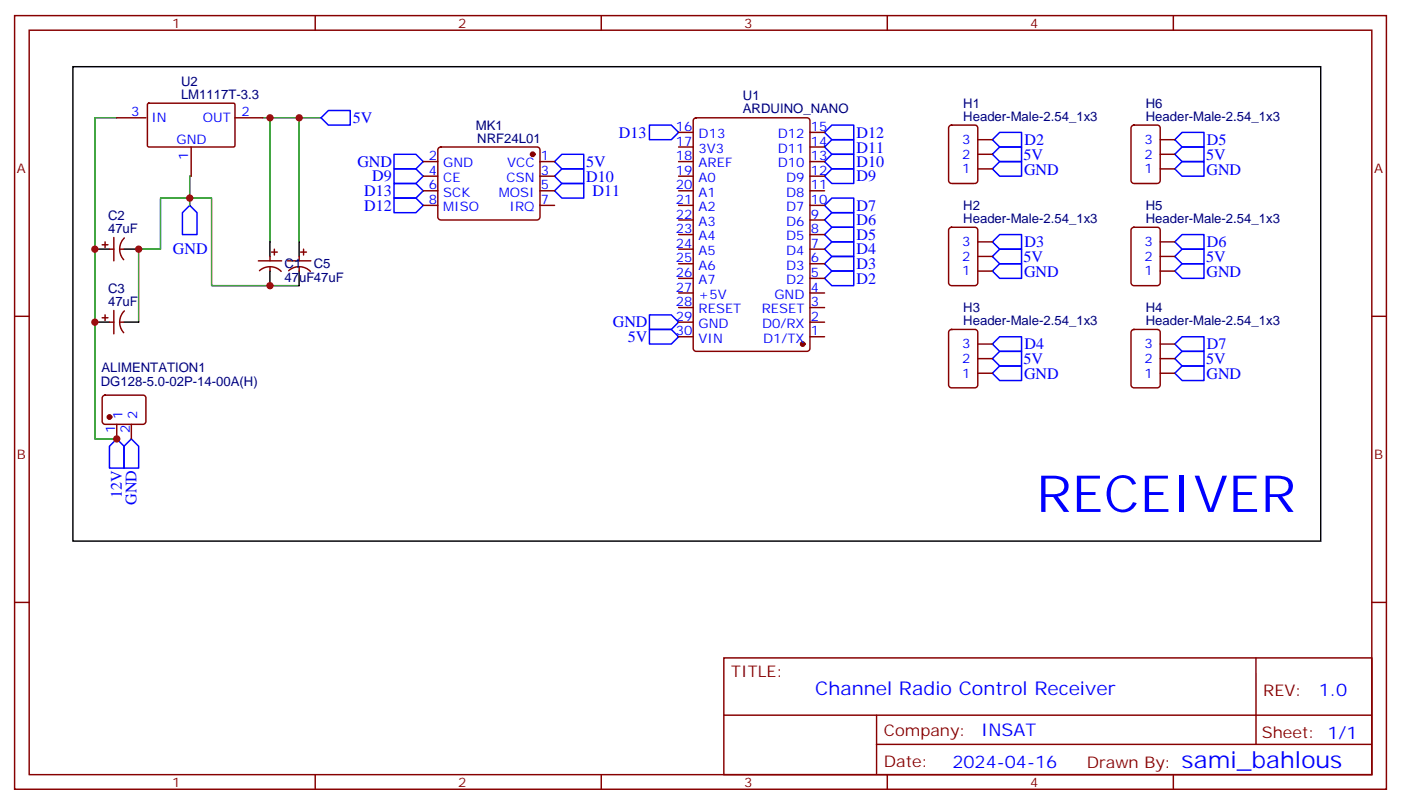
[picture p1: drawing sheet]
<svg xmlns="http://www.w3.org/2000/svg" width="339mm" height="194mm" viewBox="0 0 339 194" stroke-linecap="round" stroke-linejoin="round" font-family="sans-serif">
<path d="M17.6 16.1h301.7v114.7h-301.7zM65.3 58.5v3.5M72.3 58.5v3.5M22.9 60.2h3.6M22.9 77.9h3.6M30 60.2h3.5M30 77.9h3.5M65.3 65.5v3.5M72.3 65.5v3.5" fill="none" stroke="#000" stroke-width=".35"/>
<g fill="none" stroke="#00f" stroke-width=".35">
<path d="M77.6 28.5l1.8-1.8h5.3v3.5h-5.3zM95.2 37.3h5.3l1.8 1.8-1.8 1.7h-5.3zM134.1 39.1l1.7-1.8h5.3v3.5h-5.3zM157 30.2h5.3l1.7 1.8-1.7 1.8h-5.3zM199.3 32l1.8-1.8h5.3v3.6h-5.3zM199.3 35.5l1.8-1.7h5.3v3.5h-5.3zM199.3 39.1l1.8-1.8h5.3v3.5h-5.3zM239.9 37.3l1.8-1.8h5.2v3.6h-5.2zM239.9 33.8l1.8-1.8h5.2v3.5h-5.2zM284 37.3l1.8-1.8h5.2v3.6h-5.2zM284 33.8l1.8-1.8h5.2v3.5h-5.2zM45.9 49.6l1.7 1.8v5.3h-3.5v-5.3z"/>
<path d="M95.2 44.3h5.3l1.8 1.8-1.8 1.8h-5.3zM95.2 47.9h5.3l1.8 1.7-1.8 1.8h-5.3zM95.2 40.8h5.3l1.8 1.8-1.8 1.7h-5.3zM134.1 46.1l1.7-1.8h5.3v3.6h-5.3zM135.8 40.8h5.3v3.5h-5.3l-1.7-1.7zM199.3 49.6l1.8-1.7h5.3v3.5h-5.3zM199.3 53.2l1.8-1.8h5.3v3.5h-5.3zM199.3 56.7l1.8-1.8h5.3v3.6h-5.3zM201.1 40.8h5.3v3.5h-5.3l-1.8-1.7zM239.9 40.8l1.8-1.7h5.2v3.5h-5.2zM241.7 56.7h5.2v3.5h-5.2l-1.8-1.7zM284 40.8l1.8-1.7h5.2v3.5h-5.2z"/>
<path d="M284 58.5l1.8-1.8h5.2v3.5h-5.2zM157 76.1h5.3l1.7 1.8-1.7 1.7h-5.3zM157 79.6h5.3l1.7 1.8-1.7 1.7h-5.3zM199.3 60.2l1.8-1.7h5.3v3.5h-5.3zM199.3 63.7l1.8-1.7h5.3v3.5h-5.3zM199.3 67.3l1.8-1.8h5.3v3.5h-5.3zM239.9 65.5l1.8-1.8h5.2v3.6h-5.2zM239.9 62l1.8-1.8h5.2v3.5h-5.2zM284 65.5l1.8-1.8h5.2v3.6h-5.2zM284 62l1.8-1.8h5.2v3.5h-5.2zM239.9 90.2l1.8-1.8h5.2v3.6h-5.2zM239.9 86.7l1.8-1.8h5.2v3.5h-5.2z"/>
<path d="M239.9 83.1l1.8-1.7h5.2v3.5h-5.2zM284 90.2l1.8-1.8h5.2v3.6h-5.2zM284 86.7l1.8-1.8h5.2v3.5h-5.2zM284 83.1l1.8-1.7h5.2v3.5h-5.2zM28.2 106.1l1.8 1.7v5.3h-3.5v-5.3zM31.7 106.1l1.8 1.7v5.3h-3.5v-5.3z"/>
</g>
<path d="M28.2 28.5h-5.3v77.6h5.3M63.5 28.5h14.1M65.3 28.5v30M72.3 28.5v30M45.9 49.6v-1.7h5.3v21.1h21.1M46.2 42.6h-.3v5.3h-7.1v12.3h-5.3v17.7" fill="none" stroke="#008700" stroke-width=".35"/>
<g fill="none" stroke="#870000" stroke-width=".35">
<path d="M3.5 3.8h331.6v186.9h-331.6zM7.1 7.3h324.5v179.9h-324.5zM76.2 3.8v3.5M145.3 3.8v3.5M214.5 3.8v3.5M283.6 3.8v3.5M28.2 28.5h7.1M35.7 25.1l.3-.2 20.6 .1 .2 .3-.1 10-.3 .2h-20.6l-.2-.3zM46.2 35.5v7.1M56.8 28.5h6.7M102.3 39.1h3.5M106.1 35.7l.4-.2h23.3a.71 .71 0 0 1 .7 .7v16.3a.76 .76 0 0 1-.7 .7h-23.3a.76 .76 0 0 1-.7-.7v-16.3z"/>
<path d="M130.5 39.1h3.6M164 39.1h3.6M164 35.5h3.6M164 32h3.6M167.8 28.7l.5-.2h26.8a.71 .71 0 0 1 .7 .7v55a.76 .76 0 0 1-.7 .7h-26.8a.76 .76 0 0 1-.7-.7v-55zM195.8 39.1h3.5M195.8 35.5h3.5M195.8 32h3.5M229.5 30.4l.5-.2h5.7a.71 .71 0 0 1 .7 .7v12.7a.76 .76 0 0 1-.7 .7h-5.7a.76 .76 0 0 1-.7-.7v-12.7zM236.4 33.8h3.5M236.4 37.3h3.5M273.6 30.4l.5-.2h5.7a.71 .71 0 0 1 .7 .7v12.7a.76 .76 0 0 1-.7 .7h-5.7a.76 .76 0 0 1-.7-.7v-12.7z"/>
<path d="M280.5 33.8h3.5M280.5 37.3h3.5M24.7 59.2h1.4M25.4 58.5v1.4M27.5 57.4v5.6M30.1 57.5a3.8 3.8 0 0 0-.2 5.3M102.3 49.6h3.5M102.3 42.6h3.5M102.3 46.1h3.5M130.5 49.6h3.6M130.5 42.6h3.6M130.5 46.1h3.6"/>
<path d="M164 49.6h3.6M164 42.6h3.6M164 46.1h3.6M164 56.7h3.6M164 53.2h3.6M195.8 49.6h3.5M195.8 42.6h3.5M195.8 46.1h3.5M195.8 56.7h3.5M195.8 53.2h3.5M229.5 55.1l.5-.2h5.7a.71 .71 0 0 1 .7 .7v12.7a.76 .76 0 0 1-.7 .7h-5.7a.76 .76 0 0 1-.7-.7v-12.7zM236.4 40.8h3.5"/>
<path d="M236.4 58.5h3.5M273.6 55.1l.5-.2h5.7a.71 .71 0 0 1 .7 .7v12.7a.76 .76 0 0 1-.7 .7h-5.7a.76 .76 0 0 1-.7-.7v-12.7zM280.5 40.8h3.5M280.5 58.5h3.5M3.5 76.4h3.6M24.7 76.8h1.4M25.4 76.1v1.4M26.5 77.9h1M26.5 60.2h1M27.5 75v5.7M28.9 77.9h1.1M28.9 60.2h1.1"/>
<path d="M30.1 75.2a3.8 3.8 0 0 0-.2 5.2M62.4 63h5.7M62.7 65.4a3.8 3.8 0 0 1 5.3 .2M65.3 62v1M65.3 64.5v1M65.6 60.9h1.4M66.3 60.2v1.4M69.5 63h5.6M69.8 65.4a3.8 3.8 0 0 1 5.2 .2M72.3 62v1M72.3 64.5v1M72.7 60.9h1.4"/>
<path d="M73.4 60.2v1.4M164 77.9h3.6M164 74.3h3.6M164 70.8h3.6M164 67.3h3.6M164 63.7h3.6M164 60.2h3.6M195.8 77.9h3.5M195.8 74.3h3.5M195.8 70.8h3.5M195.8 67.3h3.5M195.8 63.7h3.5"/>
<path d="M195.8 60.2h3.5M229.5 79.8l.5-.2h5.7a.71 .71 0 0 1 .7 .7v12.7a.76 .76 0 0 1-.7 .7h-5.7a.76 .76 0 0 1-.7-.7v-12.7zM236.4 65.5h3.5M236.4 62h3.5M273.6 79.8l.5-.2h5.7a.71 .71 0 0 1 .7 .7v12.7a.76 .76 0 0 1-.7 .7h-5.7a.76 .76 0 0 1-.7-.7v-12.7zM280.5 65.5h3.5M280.5 62h3.5M331.6 76.4h3.5M24.9 95.7l.5-.2h9.2a.71 .71 0 0 1 .7 .7v5.6a.76 .76 0 0 1-.7 .8h-9.2a.76 .76 0 0 1-.7-.8v-5.6zM164 81.4h3.6M195.8 81.4h3.5M236.4 83.1h3.5"/>
<path d="M236.4 90.2h3.5M236.4 86.7h3.5M280.5 83.1h3.5M280.5 90.2h3.5M280.5 86.7h3.5M28.2 102.6v3.5M31.7 102.6v3.5M3.5 145.6h3.6M175 159h156.6v28.2h-156.6zM303.6 159v20.9M331.6 145.6h3.5M175 172.8h156.5"/>
<path d="M211.9 179.9h119.6M211.9 172.8v14.2M76.2 187.2v3.5M145.3 187.2v3.5M214.5 187.2v3.5M283.6 187.2v3.5"/>
</g>
<g fill="#870000" stroke="#870000" stroke-width=".35">
<circle cx="26.5" cy="100.8" r=".53"/>
<circle cx="128.8" cy="37.3" r=".53"/>
<circle cx="194" cy="83.1" r=".53"/>
</g>
<g fill="#c00">
<circle cx="45.9" cy="47.9" r=".88"/>
<circle cx="65.3" cy="28.5" r=".88"/>
<circle cx="72.3" cy="28.5" r=".88"/>
<circle cx="28.2" cy="106.1" r=".88"/>
<circle cx="65.3" cy="69" r=".88"/>
<circle cx="22.9" cy="60.2" r=".88"/>
<circle cx="33.5" cy="60.2" r=".88"/>
<circle cx="22.9" cy="77.9" r=".88"/>
</g>
<text font-size="12.3" fill="#00f" x="250.5" y="123.7">RECEIVER</text>
<text font-size="5.6" fill="#00f" x="285.6" y="185.5">sami_bahlous</text>
<text font-size="4.6" fill="#00f" x="197.1" y="168">Channel Radio Control Receiver</text>
<g font-size="4.2" fill="#00f">
<text x="318.8" y="168.3">1.0</text>
<text x="237.2" y="177.8">INSAT</text>
<text x="230.2" y="185.6">2024-04-16</text>
</g>
<g font-size="3.9" fill="#00f">
<text x="85.3" y="29.8">5V</text>
<text x="149.6" y="33.3">D13</text>
<text x="207.1" y="33.4">D12</text>
<text x="247.6" y="35">D2</text>
<text x="291.7" y="35">D5</text>
<text x="86.4" y="40.3">GND</text>
<text x="141.7" y="40.4">5V</text>
<text x="207.1" y="36.9">D11</text>
<text x="207.1" y="40.4">D10</text>
<text x="247.4" y="38.7">5V</text>
<text x="291.5" y="38.7">5V</text>
<text x="88.1" y="47.4">D13</text>
<text x="89.9" y="43.9">D9</text>
<text x="141.7" y="44">D10</text>
<text x="143.2" y="47.4">D11</text>
<text x="207.1" y="43.9">D9</text>
<text x="247.5" y="42.2">GND</text>
<text x="291.6" y="42.2">GND</text>
<text x="88.1" y="50.9">D12</text>
<text x="207.1" y="50.9">D7</text>
<text x="207.1" y="54.4">D6</text>
<text x="207.1" y="58">D5</text>
<text x="247.6" y="59.7">D3</text>
<text x="291.7" y="59.7">D6</text>
<text x="41.8" y="61.5">GND</text>
<text x="207.1" y="61.5">D4</text>
<text x="207.1" y="65">D3</text>
<text x="247.4" y="63.4">5V</text>
<text x="291.5" y="63.4">5V</text>
<text x="207.1" y="68.5">D2</text>
<text x="247.5" y="66.9">GND</text>
<text x="291.6" y="66.9">GND</text>
<text x="148.1" y="79.1">GND</text>
<text x="151.8" y="82.5">5V</text>
<text x="247.4" y="88.1">5V</text>
<text x="247.6" y="84.4">D4</text>
<text x="291.5" y="88.1">5V</text>
<text x="291.7" y="84.4">D7</text>
<text x="247.5" y="91.6">GND</text>
<text x="291.6" y="91.6">GND</text>
<text x="29.5" y="120.3" transform="rotate(-90 29.5 120.3)">12V</text>
<text x="33" y="122" transform="rotate(-90 33 122)">GND</text>
</g>
<g font-size="3.9" fill="#800">
<text x="176.7" y="163.6">TITLE:</text>
<text x="305.4" y="168.3">REV:</text>
<text x="213.6" y="177.8">Company:</text>
<text x="305" y="178.4">Sheet: 1/1</text>
<text x="213.6" y="185.5">Date:</text>
<text x="262.7" y="185.5">Drawn By:</text>
</g>
<g font-size="3.2" fill="#800">
<text x="41.6" y="6.8">1</text>
<text x="110.8" y="6.8">2</text>
<text x="179.9" y="6.8">3</text>
<text x="249.1" y="6.8">4</text>
<text x="4.1" y="41.9">A</text>
<text x="332.1" y="41.9">A</text>
<text x="4.1" y="111">B</text>
<text x="332.1" y="111">B</text>
<text x="41.6" y="190.2">1</text>
<text x="110.8" y="190.2">2</text>
<text x="179.9" y="190.2">3</text>
<text x="249.1" y="190.2">4</text>
</g>
<g font-size="3.2" fill="#000080">
<text x="43.8" y="23.8">LM1117T-3.3</text>
<text x="43.8" y="20.8">U2</text>
<text x="179.6" y="27.4">ARDUINO_NANO</text>
<text x="179.6" y="24.2">U1</text>
<text x="232.8" y="29.2">Header-Male-2.54_1x3</text>
<text x="232.8" y="26.1">H1</text>
<text x="276.9" y="29.2">Header-Male-2.54_1x3</text>
<text x="276.9" y="26.1">H6</text>
<text x="115" y="31.4">MK1</text>
<text x="115.4" y="34.5">NRF24L01</text>
<text x="26.1" y="53.2">C2</text>
<text x="232.8" y="53.9">Header-Male-2.54_1x3</text>
<text x="232.8" y="50.8">H2</text>
<text x="276.9" y="53.9">Header-Male-2.54_1x3</text>
<text x="276.9" y="50.8">H5</text>
<text x="26.1" y="56.3">47uF</text>
<text x="68.8" y="64.9">C1</text>
<text x="75.8" y="64.9">C5</text>
<text x="26.1" y="70.8">C3</text>
<text x="68.8" y="68.1">47uF47uF</text>
<text x="26.1" y="74">47uF</text>
<text x="232.8" y="75.5">H3</text>
<text x="276.9" y="75.5">H4</text>
<text x="232.8" y="78.6">Header-Male-2.54_1x3</text>
<text x="276.9" y="78.6">Header-Male-2.54_1x3</text>
<text x="24.4" y="93.2">DG128-5.0-02P-14-00A(H)</text>
<text x="24.5" y="90">ALIMENTATION1</text>
</g>
<g font-size="3.2" fill="#00f">
<text x="31.7" y="28.1">3</text>
<text x="36.6" y="29.5">IN</text>
<text x="49.1" y="29.5">OUT</text>
<text x="58.4" y="28.1">2</text>
<text x="42.7" y="34.8">GND</text>
<text x="163.4" y="31.6">16</text>
<text x="163.4" y="35.2">17</text>
<text x="168.9" y="33.4">D13</text>
<text x="188" y="33.4">D12</text>
<text x="196" y="35.2">14</text>
<text x="196" y="31.6">15</text>
<text x="232.6" y="34.8">3</text>
<text x="276.7" y="34.8">3</text>
<text x="45.5" y="38.8" transform="rotate(-90 45.5 38.8)">1</text>
<text x="103.6" y="38.7">2</text>
<text x="107.1" y="40.5">GND</text>
<text x="122.6" y="40.5">VCC</text>
<text x="130.7" y="38.7">1</text>
<text x="163.4" y="38.7">18</text>
<text x="168.9" y="36.9">3V3</text>
<text x="168.9" y="40.5">AREF</text>
<text x="188" y="40.5">D10</text>
<text x="188" y="36.9">D11</text>
<text x="196" y="38.7">13</text>
<text x="232.6" y="41.9">1</text>
<text x="232.6" y="38.3">2</text>
<text x="276.7" y="41.9">1</text>
<text x="276.7" y="38.3">2</text>
<text x="103.6" y="45.8">6</text>
<text x="103.6" y="42.2">4</text>
<text x="107.1" y="47.5">SCK</text>
<text x="107.1" y="44">CE</text>
<text x="120.5" y="47.5">MOSI</text>
<text x="122.5" y="44">CSN</text>
<text x="130.7" y="42.2">3</text>
<text x="130.7" y="45.8">5</text>
<text x="163.4" y="42.2">19</text>
<text x="163.4" y="45.8">20</text>
<text x="168.9" y="44">A0</text>
<text x="168.9" y="47.5">A1</text>
<text x="190" y="47.5">D8</text>
<text x="190" y="44">D9</text>
<text x="196" y="45.8">11</text>
<text x="196" y="42.2">12</text>
<text x="103.6" y="49.3">8</text>
<text x="107.1" y="51">MISO</text>
<text x="123.2" y="51">IRQ</text>
<text x="130.7" y="49.3">7</text>
<text x="163.4" y="49.3">21</text>
<text x="163.4" y="52.8">22</text>
<text x="168.9" y="51">A2</text>
<text x="190" y="51">D7</text>
<text x="196" y="52.8">9</text>
<text x="196" y="49.3">10</text>
<text x="163.4" y="56.3">23</text>
<text x="163.4" y="59.9">24</text>
<text x="168.9" y="54.6">A3</text>
<text x="168.9" y="58.1">A4</text>
<text x="190" y="58.1">D5</text>
<text x="190" y="54.6">D6</text>
<text x="196" y="59.9">7</text>
<text x="196" y="56.3">8</text>
<text x="232.6" y="59.5">3</text>
<text x="276.7" y="59.5">3</text>
<text x="163.4" y="63.4">25</text>
<text x="168.9" y="61.6">A5</text>
<text x="168.9" y="65.2">A6</text>
<text x="190" y="65.2">D3</text>
<text x="190" y="61.6">D4</text>
<text x="196" y="63.4">6</text>
<text x="232.6" y="63">2</text>
<text x="276.7" y="63">2</text>
<text x="163.4" y="66.9">26</text>
<text x="163.4" y="70.4">27</text>
<text x="168.9" y="68.7">A7</text>
<text x="190" y="68.7">D2</text>
<text x="196" y="70.4">4</text>
<text x="196" y="66.9">5</text>
<text x="232.6" y="66.6">1</text>
<text x="276.7" y="66.6">1</text>
<text x="163.4" y="74">28</text>
<text x="163.4" y="77.5">29</text>
<text x="168.9" y="72.2">+5V</text>
<text x="168.9" y="75.7">RESET</text>
<text x="184.1" y="75.7">RESET</text>
<text x="187.2" y="72.2">GND</text>
<text x="196" y="77.5">2</text>
<text x="196" y="74">3</text>
<text x="163.4" y="81">30</text>
<text x="168.9" y="79.3">GND</text>
<text x="168.9" y="82.8">VIN</text>
<text x="184.2" y="79.3">D0/RX</text>
<text x="184.5" y="82.8">D1/TX</text>
<text x="196" y="81">1</text>
<text x="232.6" y="84.2">3</text>
<text x="232.6" y="87.7">2</text>
<text x="276.7" y="84.2">3</text>
<text x="276.7" y="87.7">2</text>
<text x="232.6" y="91.3">1</text>
<text x="276.7" y="91.3">1</text>
<text x="29.6" y="101.2" transform="rotate(-90 29.6 101.2)">1</text>
<text x="33.2" y="101.2" transform="rotate(-90 33.2 101.2)">2</text>
<text x="27.9" y="104.7" transform="rotate(-90 27.9 104.7)">1</text>
<text x="31.4" y="104.7" transform="rotate(-90 31.4 104.7)">2</text>
</g>
</svg>
